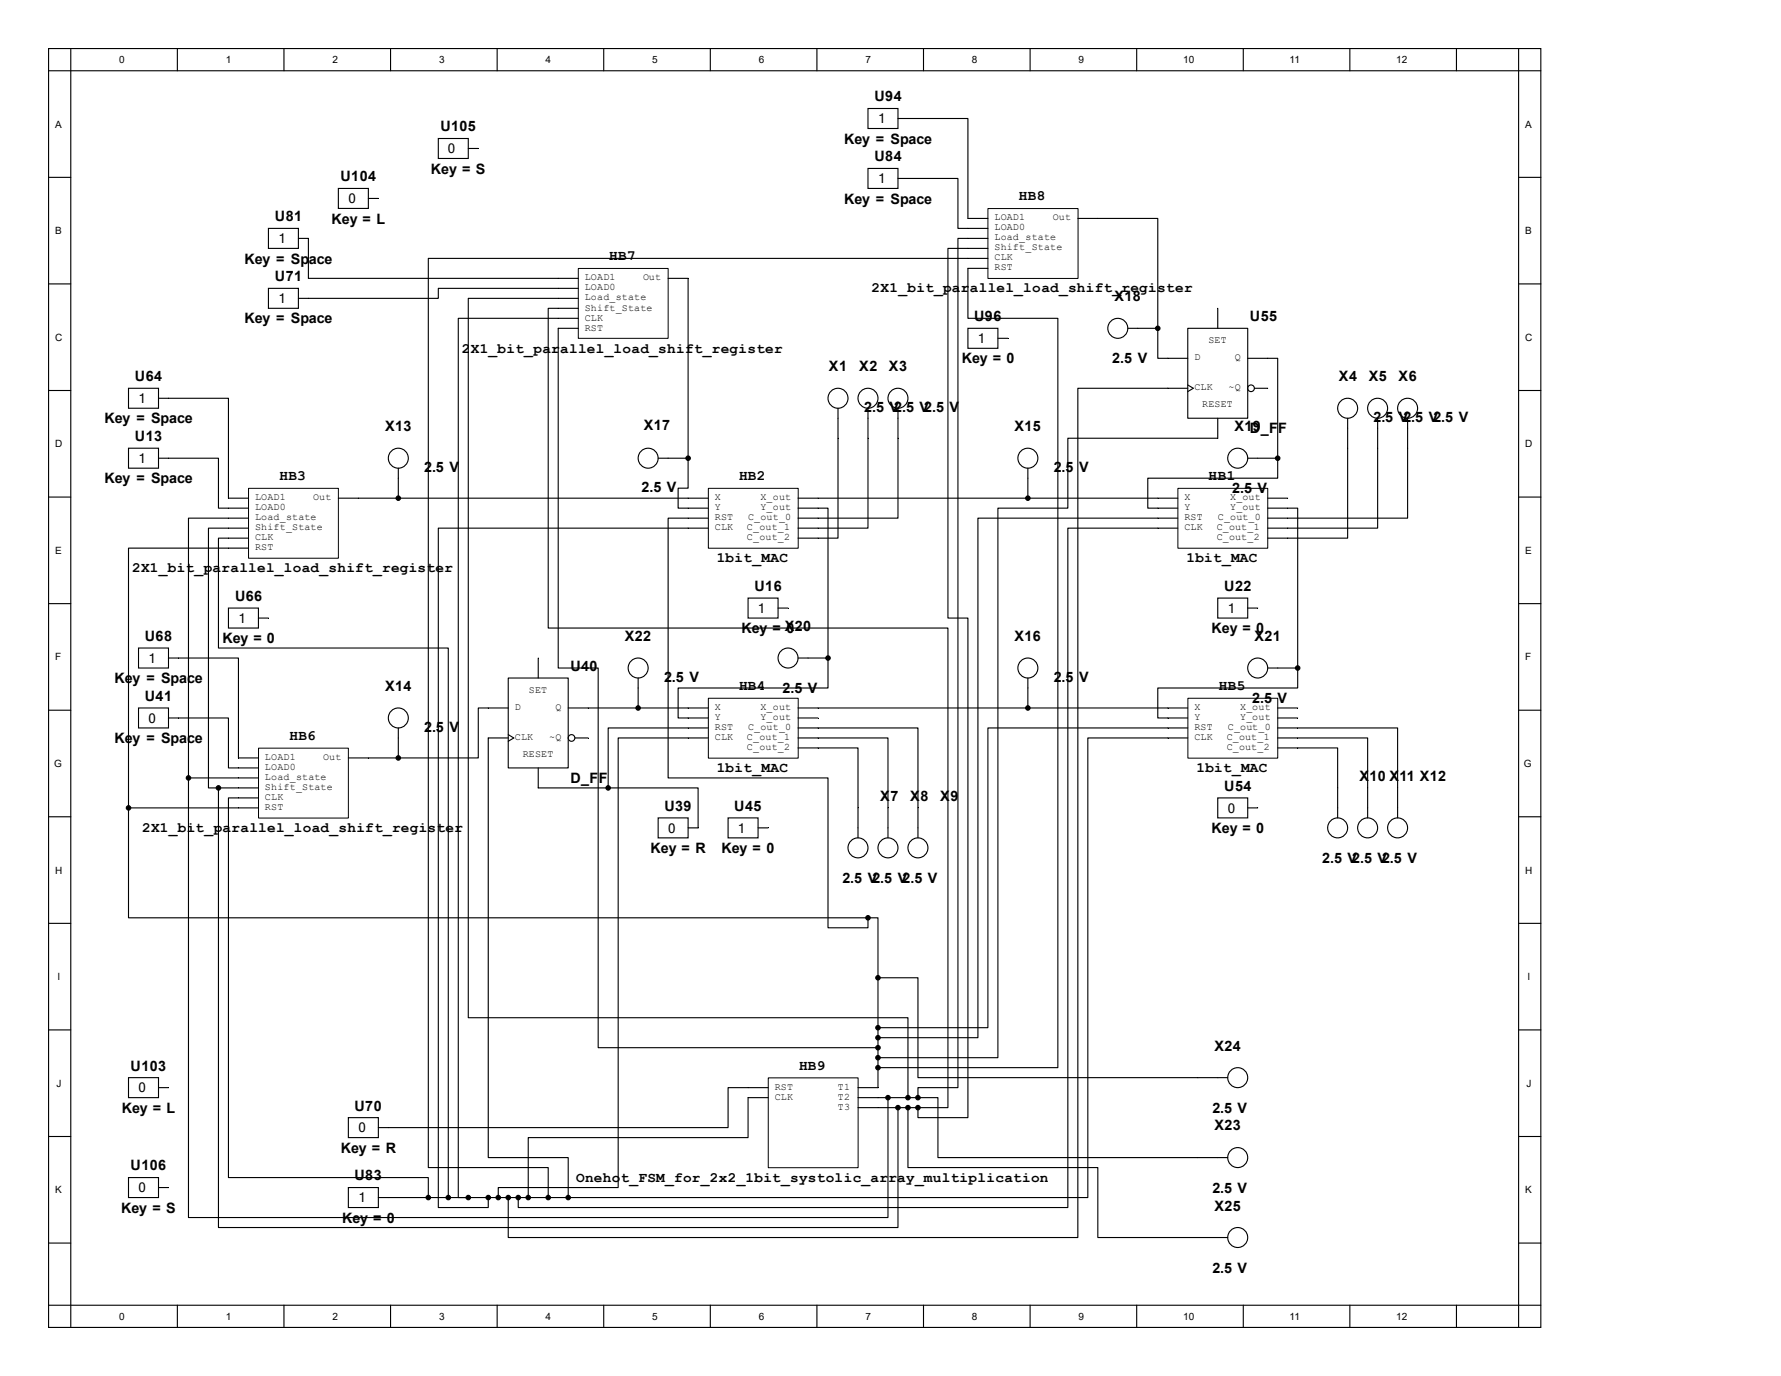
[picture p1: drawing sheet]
<svg xmlns="http://www.w3.org/2000/svg" width="279mm" height="216mm" viewBox="0 0 279 216" stroke-linecap="round" stroke-linejoin="round" font-family="sans-serif">
<g fill="none" stroke="#000" stroke-width=".17">
<path d="M7.6 7.6h234.1v200.7h-234.1zM7.6 11.1h234.1M11.1 7.6v200.7M27.8 7.6v3.5M44.5 7.6v3.5M61.3 7.6v3.5M78 7.6v3.5M94.7 7.6v3.5M111.4 7.6v3.5M128.2 7.6v3.5M136.2 17h4.7v3.2h-4.7zM140.9 18.6h10.9v15.7h3.2"/>
<path d="M144.9 7.6v3.5M161.6 7.6v3.5M178.3 7.6v3.5M195 7.6v3.5M211.8 7.6v3.5M228.5 7.6v3.5M238.2 7.6v200.7M7.6 27.8h3.5M42.1 35.8h4.7v3.2h-4.7zM46.8 37.4h1.6v6.3h42.3M53.1 29.6h4.7v3.1h-4.7zM57.8 31.1h1.6"/>
<path d="M68.8 21.7h4.7v3.2h-4.7zM73.5 23.3h1.5M136.2 26.4h4.7v3.2h-4.7zM140.9 28h9.4v7.8h4.7M155 39h-6.3v58h3.1v78.4h-7.8v-1.6M155 37.4h-4.7v133.3h-6.3v1.5M169.1 34.3h12.5v17.2M238.2 27.8h3.5M7.6 44.5h3.5M42.1 45.2h4.7v3.2h-4.7zM90.7 45.2h-21.9v1.6h-22M90.7 46.8h-17.2v112.9h68.9v12.5"/>
<path d="M90.7 48.4h-4.7v50.1h62.7v75.3h-4.7M90.7 51.5h-3.1v53.3h6.2v59.6h43.9M90.7 49.9h-18.8v138h1.6M104.8 43.7h3.1v28.2M151.8 51.5h4.7v3.1h-4.7zM155 42.1h-3.2v7.8h14.2v117.6h-28.3M155 40.5h-87.8v142.7h18.8v4.7M156.5 53.1h1.6M176.9 51.5h4.7M181.6 51.5v4.7h4.7M181.6 51.5h.1M186.3 51.5h9.4v14.1h-9.4z"/>
<path d="M191 48.4v3.1M195.7 56.2h4.7v15.7M238.2 44.5h3.5M7.6 61.3h3.5M7.6 78h3.5M20.2 70.3h4.7v3.2h-4.7zM20.2 60.9h4.7v3.2h-4.7zM24.9 71.9h9.4v7.8h4.7M24.9 62.5h10.9v15.7h3.2M53.1 78.2h58M62.5 78.2h.1M62.5 73.5v4.7"/>
<path d="M103.2 71.9h4.7M107.9 71.9v4.7h-1.5v3.1h4.7M107.9 71.9h.1M125.2 79.7h4.7v23.5M125.2 78.2h59.6M131.5 64.1v20.3h-6.3M136.2 64.1v18.8h-11M140.9 64.1v17.2h-15.7M161.3 78.2h.1M161.3 73.5v4.7M186.3 60.9h-17.2v133.3h-89.4v-6.3M186.3 60.4l.9 .5-.9 .5"/>
<path d="M191 65.6v3.2h-23.5v10.9h-11v86.3h-18.8M195.7 71.9h4.7M196.8 60.9h2.1M198.9 79.7h4.7v25.1M198.9 78.2h3.1M200.4 71.9v3.1h-20.3v4.7h4.7M200.4 71.9h.1M211.4 65.6v18.8h-12.5M216.1 65.6v17.3h-17.2M220.8 65.6v15.7h-21.9M238.2 61.3h3.5M238.2 78h3.5"/>
<path d="M7.6 94.7h3.5M35.8 95.4h4.7v3.1h-4.7zM39 81.3h-9.4v40.8M39 82.9h-6.3v40.7h1.6M39 86h-18.8v40.8M39 84.4h-4.7v17.3h36v86.2M40.5 97h1.6M111.1 82.9h-42.3v106.6h7.8v-1.6M111.1 81.3h-6.3v40.8h25.1v23.5h6.3v-1.6M117.4 93.8h4.7v3.2h-4.7zM122.1 95.4h1.5M184.8 81.3h-31.4v81.5h-15.7"/>
<path d="M184.8 82.9h-17.3v106.6h-86.2v-1.6M191 93.8h4.7v3.2h-4.7zM195.7 95.4h1.6M238.2 94.7h3.5M7.6 111.4h3.5M21.7 111.1h4.7v3.1h-4.7zM21.7 101.7h4.7v3.1h-4.7zM26.4 112.7h9.4v7.8h4.7M26.4 103.2h11v15.7h3.1M54.6 118.9h7.9M62.5 118.9h.1M62.5 114.2v4.7"/>
<path d="M79.7 106.4h9.4v14.1h-9.4zM79.7 111.1h-4.7v7.8h-12.5M79.7 115.8h-3.1v65.8h12.5v6.3M79.7 115.3l.9 .5-.9 .5M84.4 103.2v3.2M89.1 111.1h22M90.2 115.8h2.1M100.1 111.1h.1M100.1 106.4v4.7M111.1 114.2h-15.7v9.4M111.1 115.8h-14.1v70.5h-18.8v1.6M125.2 114.2h18.8v17.3"/>
<path d="M125.2 115.8h14.1v15.7M125.2 117.4h9.4v14.1M125.2 111.1h61.1M125.2 112.7h3.1M125.2 103.2h4.7M129.9 103.2v4.7h-23.5v4.8h4.7M129.9 103.2h.1M161.3 111.1h.1M161.3 106.4v4.7M186.3 114.2h-31.3v47.1h-17.3M186.3 115.8h-15.6v72.1h-81.6M198.9 104.8h4.7"/>
<path d="M200.4 117.4h9.4v10.9M200.4 115.8h14.2v12.5M200.4 114.2h18.9v14.1M200.4 111.1h3.2M200.4 112.7h3.2M203.6 104.8v3.1h-22v4.8h4.7M203.6 104.8h.1M238.2 111.4h3.5M7.6 128.2h3.5M20.2 126.8v17.2h116M20.2 126.8h20.3M29.6 122.1v68.9h109.7v-18.8"/>
<path d="M29.6 122.1h10.9M34.3 123.6v69h106.6v-18.8M34.3 123.6h6.2M40.5 125.2h-4.7v59.6h31.4v3.1M84.4 120.5v3.1h11M95.4 123.6h14.1v6.3h-1.6M103.2 128.3h4.7v3.2h-4.7zM114.2 128.3h4.7v3.2h-4.7zM118.9 129.9h1.6M191 125.2h4.7v3.1h-4.7zM195.7 126.8h1.6M238.2 128.2h3.5"/>
<path d="M7.6 144.9h3.5M136.2 144h1.5v9.4M137.7 153.4h6.3v15.7h48.6M137.7 153.4v17.3h-3.1M238.2 144.9h3.5M7.6 161.6h3.5M7.6 178.3h3.5M20.2 169.1h4.7v3.1h-4.7zM24.9 170.7h1.5M54.6 175.4h4.8v3.1h-4.8zM120.5 172.2h-3.1v6.3h-34.5v9.4M120.5 170.7h-6.3v6.2h-54.8"/>
<path d="M134.6 172.2h9.4M134.6 173.8h9.4M142.4 173.8v9.4h29.8v11h20.4M144 172.2h3.1v9.4h45.5M238.2 161.6h3.5M238.2 178.3h3.5M7.6 195h3.5M20.2 184.8h4.7v3.1h-4.7zM24.9 186.3h1.5M54.6 186.3h4.8v3.2h-4.8zM59.4 187.9h29.7M238.2 195h3.5"/>
<path d="M7.6 204.8h234.1M27.8 204.8v3.5M44.5 204.8v3.5M61.3 204.8v3.5M78 204.8v3.5M94.7 204.8v3.5M111.4 204.8v3.5M128.2 204.8v3.5M144.9 204.8v3.5M161.6 204.8v3.5M178.3 204.8v3.5M195 204.8v3.5"/>
<path d="M211.8 204.8v3.5M228.5 204.8v3.5"/>
<circle cx="175.4" cy="51.5" r="1.57"/>
<circle cx="62.5" cy="71.9" r="1.57"/>
<circle cx="101.7" cy="71.9" r="1.57"/>
<circle cx="131.5" cy="62.5" r="1.57"/>
<circle cx="136.2" cy="62.5" r="1.57"/>
<circle cx="140.9" cy="62.5" r="1.57"/>
<circle cx="161.3" cy="71.9" r="1.57"/>
<circle cx="194.2" cy="71.9" r="1.57"/>
<circle cx="196.3" cy="60.9" r=".52"/>
<circle cx="211.4" cy="64.1" r="1.57"/>
<circle cx="216.1" cy="64.1" r="1.57"/>
<circle cx="220.8" cy="64.1" r="1.57"/>
<circle cx="62.5" cy="112.7" r="1.57"/>
<circle cx="89.7" cy="115.8" r=".52"/>
<circle cx="100.1" cy="104.8" r="1.57"/>
<circle cx="123.6" cy="103.2" r="1.57"/>
<circle cx="161.3" cy="104.8" r="1.57"/>
<circle cx="197.3" cy="104.8" r="1.57"/>
<circle cx="134.6" cy="133" r="1.57"/>
<circle cx="139.3" cy="133" r="1.57"/>
<circle cx="144" cy="133" r="1.57"/>
<circle cx="209.8" cy="129.9" r="1.57"/>
<circle cx="214.6" cy="129.9" r="1.57"/>
<circle cx="219.3" cy="129.9" r="1.57"/>
<circle cx="194.2" cy="169.1" r="1.57"/>
<circle cx="194.2" cy="194.2" r="1.57"/>
<circle cx="194.2" cy="181.6" r="1.57"/>
</g>
<path d="M155 32.7h14.1v11h-14.1zM90.7 42.1h14.1v11h-14.1zM39 76.6h14.1v11h-14.1zM111.1 76.6h14.1v9.4h-14.1zM184.8 76.6h14.1v9.4h-14.1zM40.6 117.4h14.1v11h-14.1zM111.1 109.6h14.1v9.4h-14.1zM186.4 109.6h14v9.4h-14zM120.5 169.1h14.1v14.1h-14.1z" fill="none" stroke="#000" stroke-width=".16"/>
<g fill="#000" stroke="#000" stroke-width=".17">
<circle cx="181.6" cy="51.5" r=".35"/>
<circle cx="62.5" cy="78.2" r=".35"/>
<circle cx="108" cy="71.9" r=".35"/>
<circle cx="161.3" cy="78.2" r=".35"/>
<circle cx="200.4" cy="71.9" r=".35"/>
<circle cx="62.5" cy="118.9" r=".35"/>
<circle cx="100.1" cy="111.1" r=".35"/>
<circle cx="129.9" cy="103.2" r=".35"/>
<circle cx="161.3" cy="111.1" r=".35"/>
<circle cx="203.6" cy="104.8" r=".35"/>
<circle cx="20.2" cy="126.8" r=".35"/>
<circle cx="29.6" cy="122.1" r=".35"/>
<circle cx="34.3" cy="123.6" r=".35"/>
<circle cx="95.4" cy="123.6" r=".35"/>
<circle cx="136.2" cy="144" r=".35"/>
<circle cx="137.7" cy="153.4" r=".35"/>
<circle cx="137.7" cy="162.8" r=".35"/>
<circle cx="137.7" cy="167.5" r=".35"/>
<circle cx="137.7" cy="164.4" r=".35"/>
<circle cx="137.7" cy="161.3" r=".35"/>
<circle cx="137.7" cy="166" r=".35"/>
<circle cx="139.3" cy="172.2" r=".35"/>
<circle cx="140.9" cy="173.8" r=".35"/>
<circle cx="142.4" cy="173.8" r=".35"/>
<circle cx="142.4" cy="172.2" r=".35"/>
<circle cx="144" cy="172.2" r=".35"/>
<circle cx="144" cy="173.8" r=".35"/>
<circle cx="67.2" cy="187.9" r=".35"/>
<circle cx="70.3" cy="187.9" r=".35"/>
<circle cx="73.5" cy="187.9" r=".35"/>
<circle cx="76.6" cy="187.9" r=".35"/>
<circle cx="78.2" cy="187.9" r=".35"/>
<circle cx="79.7" cy="187.9" r=".35"/>
<circle cx="81.3" cy="187.9" r=".35"/>
<circle cx="82.9" cy="187.9" r=".35"/>
<circle cx="86" cy="187.9" r=".35"/>
<circle cx="89.1" cy="187.9" r=".35"/>
</g>
<g font-size="2.2">
<text x="137.2" y="15.9">U94</text>
<text x="69.1" y="20.6">U105</text>
<text x="132.4" y="22.5">Key = Space</text>
<text x="53.4" y="28.4">U104</text>
<text x="67.6" y="27.3">Key = S</text>
<text x="137.2" y="25.3">U84</text>
<text x="43.1" y="34.7">U81</text>
<text x="52" y="35.1">Key = L</text>
<text x="132.4" y="32">Key = Space</text>
<text x="159.9" y="31.5">HB8</text>
<text x="38.4" y="41.4">Key = Space</text>
<text x="95.6" y="40.9">HB7</text>
<text x="43.1" y="44.2">U71</text>
<text x="136.7" y="45.9">2X1_bit_parallel_load_shift_register</text>
<text x="174.8" y="47.3">X18</text>
<text x="38.4" y="50.8">Key = Space</text>
<text x="152.8" y="50.4">U96</text>
<text x="196.1" y="50.4">U55</text>
<text x="21.2" y="59.8">U64</text>
<text x="72.5" y="55.3">2X1_bit_parallel_load_shift_register</text>
<text x="130" y="58.3">X1</text>
<text x="134.8" y="58.3">X2</text>
<text x="139.4" y="58.3">X3</text>
<text x="150.9" y="57">Key = 0</text>
<text x="174.5" y="57">2.5 V</text>
<text x="210" y="59.8">X4</text>
<text x="214.7" y="59.8">X5</text>
<text x="219.4" y="59.8">X6</text>
<text x="135.6" y="64.7">2.5 V2.5 V2.5 V</text>
<text x="16.4" y="66.4">Key = Space</text>
<text x="21.2" y="69.2">U13</text>
<text x="60.4" y="67.6">X13</text>
<text x="101" y="67.5">X17</text>
<text x="159.2" y="67.6">X15</text>
<text x="193.7" y="67.6">X19</text>
<text x="196.1" y="68">D_FF</text>
<text x="215.5" y="66.3">2.5 V2.5 V2.5 V</text>
<text x="16.4" y="75.9">Key = Space</text>
<text x="43.9" y="75.4">HB3</text>
<text x="66.5" y="74.1">2.5 V</text>
<text x="100.7" y="77.2">2.5 V</text>
<text x="116" y="75.4">HB2</text>
<text x="165.3" y="74.1">2.5 V</text>
<text x="189.6" y="75.4">HB1</text>
<text x="193.3" y="77.4">2.5 V</text>
<text x="20.7" y="89.8">2X1_bit_parallel_load_shift_register</text>
<text x="112.4" y="88.2">1bit_MAC</text>
<text x="186.1" y="88.2">1bit_MAC</text>
<text x="36.9" y="94.3">U66</text>
<text x="118.4" y="92.8">U16</text>
<text x="192.1" y="92.8">U22</text>
<text x="22.7" y="100.6">U68</text>
<text x="34.9" y="100.9">Key = 0</text>
<text x="98" y="100.6">X22</text>
<text x="116.3" y="99.4">Key = 0</text>
<text x="123.1" y="99">X20</text>
<text x="159.2" y="100.6">X16</text>
<text x="190.1" y="99.4">Key = 0</text>
<text x="196.8" y="100.6">X21</text>
<text x="17.9" y="107.2">Key = Space</text>
<text x="89.5" y="105.3">U40</text>
<text x="104.2" y="107">2.5 V</text>
<text x="165.3" y="107">2.5 V</text>
<text x="22.7" y="110">U41</text>
<text x="60.4" y="108.4">X14</text>
<text x="116" y="108.2">HB4</text>
<text x="122.8" y="108.8">2.5 V</text>
<text x="191.2" y="108.2">HB5</text>
<text x="196.5" y="110.3">2.5 V</text>
<text x="17.9" y="116.6">Key = Space</text>
<text x="45.4" y="116.1">HB6</text>
<text x="66.5" y="114.9">2.5 V</text>
<text x="89.5" y="122.9">D_FF</text>
<text x="112.4" y="121.2">1bit_MAC</text>
<text x="138.1" y="125.6">X7</text>
<text x="142.8" y="125.6">X8</text>
<text x="147.5" y="125.6">X9</text>
<text x="187.7" y="121.2">1bit_MAC</text>
<text x="192.1" y="124.1">U54</text>
<text x="213.3" y="122.5">X10 X11 X12</text>
<text x="22.3" y="130.6">2X1_bit_parallel_load_shift_register</text>
<text x="104.2" y="127.2">U39</text>
<text x="115.2" y="127.2">U45</text>
<text x="190.1" y="130.7">Key = 0</text>
<text x="102.1" y="133.9">Key = R</text>
<text x="113.2" y="133.9">Key = 0</text>
<text x="207.4" y="135.4">2.5 V2.5 V2.5 V</text>
<text x="132.2" y="138.6">2.5 V2.5 V2.5 V</text>
<text x="20.5" y="168">U103</text>
<text x="125.3" y="167.9">HB9</text>
<text x="190.5" y="164.8">X24</text>
<text x="19.1" y="174.6">Key = L</text>
<text x="55.6" y="174.2">U70</text>
<text x="190.2" y="174.6">2.5 V</text>
<text x="190.5" y="177.4">X23</text>
<text x="20.5" y="183.6">U106</text>
<text x="53.5" y="180.9">Key = R</text>
<text x="55.6" y="185.2">U83</text>
<text x="90.4" y="185.4">Onehot_FSM_for_2x2_1bit_systolic_array_multiplication</text>
<text x="19" y="190.3">Key = S</text>
<text x="53.7" y="191.9">Key = 0</text>
<text x="190.2" y="187.2">2.5 V</text>
<text x="190.5" y="189.9">X25</text>
<text x="190.2" y="199.7">2.5 V</text>
</g>
<g font-size="2.1">
<text x="137.8" y="19.3">1</text>
<text x="70.3" y="24">0</text>
<text x="137.8" y="28.7">1</text>
<text x="54.7" y="31.9">0</text>
<text x="43.7" y="38.1">1</text>
<text x="43.7" y="47.5">1</text>
<text x="153.4" y="53.8">1</text>
<text x="21.7" y="63.2">1</text>
<text x="21.7" y="72.6">1</text>
<text x="37.4" y="97.7">1</text>
<text x="118.9" y="96.1">1</text>
<text x="192.6" y="96.1">1</text>
<text x="23.3" y="104">1</text>
<text x="23.3" y="113.4">0</text>
<text x="104.8" y="130.6">0</text>
<text x="115.7" y="130.6">1</text>
<text x="192.6" y="127.5">0</text>
<text x="21.7" y="171.4">0</text>
<text x="56.2" y="177.7">0</text>
<text x="21.7" y="187.1">0</text>
<text x="56.2" y="188.6">1</text>
</g>
<g font-size="1.6">
<text x="18.7" y="9.9">0</text>
<text x="35.4" y="9.9">1</text>
<text x="52.2" y="9.9">2</text>
<text x="68.9" y="9.9">3</text>
<text x="85.6" y="9.9">4</text>
<text x="102.3" y="9.9">5</text>
<text x="119" y="9.9">6</text>
<text x="135.8" y="9.9">7</text>
<text x="152.5" y="9.9">8</text>
<text x="169.2" y="9.9">9</text>
<text x="185.6" y="9.9">10</text>
<text x="202.3" y="9.9">11</text>
<text x="219" y="9.9">12</text>
<text x="8.7" y="20">A</text>
<text x="239.3" y="20">A</text>
<text x="156" y="34.6">LOAD1</text>
<text x="165.1" y="34.6">Out</text>
<text x="8.7" y="36.7">B</text>
<text x="156" y="36.2">LOAD0</text>
<text x="156" y="37.7">Load_state</text>
<text x="156" y="39.3">Shift_State</text>
<text x="156" y="40.9">CLK</text>
<text x="239.3" y="36.7">B</text>
<text x="91.7" y="44">LOAD1</text>
<text x="91.7" y="45.6">LOAD0</text>
<text x="91.7" y="47.1">Load_state</text>
<text x="100.9" y="44">Out</text>
<text x="156" y="42.4">RST</text>
<text x="8.7" y="53.5">C</text>
<text x="91.7" y="48.7">Shift_State</text>
<text x="91.7" y="50.3">CLK</text>
<text x="91.7" y="51.9">RST</text>
<text x="189.6" y="53.9">SET</text>
<text x="239.3" y="53.5">C</text>
<text x="187.4" y="56.6">D</text>
<text x="193.7" y="56.6">Q</text>
<text x="187.4" y="61.3">CLK</text>
<text x="188.6" y="63.9">RESET</text>
<text x="192.7" y="61.3">~Q</text>
<text x="8.7" y="70.2">D</text>
<text x="239.3" y="70.2">D</text>
<text x="40" y="78.5">LOAD1</text>
<text x="40" y="80.1">LOAD0</text>
<text x="40" y="81.6">Load_state</text>
<text x="40" y="83.2">Shift_State</text>
<text x="49.1" y="78.5">Out</text>
<text x="112.1" y="78.5">X</text>
<text x="112.1" y="80.1">Y</text>
<text x="112.1" y="81.6">RST</text>
<text x="112.1" y="83.2">CLK</text>
<text x="117.2" y="83.2">C_out_1</text>
<text x="117.3" y="81.6">C_out_0</text>
<text x="119.3" y="78.5">X_out</text>
<text x="119.3" y="80.1">Y_out</text>
<text x="185.8" y="78.5">X</text>
<text x="185.8" y="80.1">Y</text>
<text x="185.8" y="81.6">RST</text>
<text x="185.8" y="83.2">CLK</text>
<text x="190.9" y="83.2">C_out_1</text>
<text x="191.1" y="81.6">C_out_0</text>
<text x="193" y="78.5">X_out</text>
<text x="193" y="80.1">Y_out</text>
<text x="8.7" y="86.9">E</text>
<text x="40" y="84.8">CLK</text>
<text x="40" y="86.3">RST</text>
<text x="117.2" y="84.8">C_out_2</text>
<text x="190.9" y="84.8">C_out_2</text>
<text x="239.3" y="86.9">E</text>
<text x="8.7" y="103.6">F</text>
<text x="239.3" y="103.6">F</text>
<text x="80.8" y="111.4">D</text>
<text x="83" y="108.8">SET</text>
<text x="87.1" y="111.4">Q</text>
<text x="112.1" y="111.4">X</text>
<text x="112.1" y="113">Y</text>
<text x="119.3" y="111.4">X_out</text>
<text x="119.3" y="113">Y_out</text>
<text x="187.4" y="111.4">X</text>
<text x="187.4" y="113">Y</text>
<text x="194.6" y="111.4">X_out</text>
<text x="194.6" y="113">Y_out</text>
<text x="41.6" y="119.3">LOAD1</text>
<text x="50.7" y="119.3">Out</text>
<text x="80.8" y="116.1">CLK</text>
<text x="82" y="118.8">RESET</text>
<text x="86.1" y="116.1">~Q</text>
<text x="112.1" y="114.6">RST</text>
<text x="112.1" y="116.1">CLK</text>
<text x="117.2" y="116.1">C_out_1</text>
<text x="117.2" y="117.7">C_out_2</text>
<text x="117.3" y="114.6">C_out_0</text>
<text x="187.4" y="114.6">RST</text>
<text x="187.4" y="116.1">CLK</text>
<text x="192.4" y="116.1">C_out_1</text>
<text x="192.4" y="117.7">C_out_2</text>
<text x="192.6" y="114.6">C_out_0</text>
<text x="8.5" y="120.4">G</text>
<text x="41.6" y="120.8">LOAD0</text>
<text x="41.6" y="122.4">Load_state</text>
<text x="41.6" y="124">Shift_State</text>
<text x="41.6" y="125.5">CLK</text>
<text x="239.1" y="120.4">G</text>
<text x="41.6" y="127.1">RST</text>
<text x="8.7" y="137.1">H</text>
<text x="239.3" y="137.1">H</text>
<text x="9" y="153.8">I</text>
<text x="239.6" y="153.8">I</text>
<text x="8.8" y="170.5">J</text>
<text x="121.5" y="172.6">CLK</text>
<text x="121.5" y="171">RST</text>
<text x="131.4" y="171">T1</text>
<text x="131.4" y="172.6">T2</text>
<text x="239.5" y="170.5">J</text>
<text x="131.4" y="174.1">T3</text>
<text x="8.7" y="187.2">K</text>
<text x="239.3" y="187.2">K</text>
<text x="18.7" y="207.1">0</text>
<text x="35.4" y="207.1">1</text>
<text x="52.2" y="207.1">2</text>
<text x="68.9" y="207.1">3</text>
<text x="85.6" y="207.1">4</text>
<text x="102.3" y="207.1">5</text>
<text x="119" y="207.1">6</text>
<text x="135.8" y="207.1">7</text>
<text x="152.5" y="207.1">8</text>
<text x="169.2" y="207.1">9</text>
<text x="185.6" y="207.1">10</text>
<text x="202.3" y="207.1">11</text>
<text x="219" y="207.1">12</text>
</g>
</svg>
